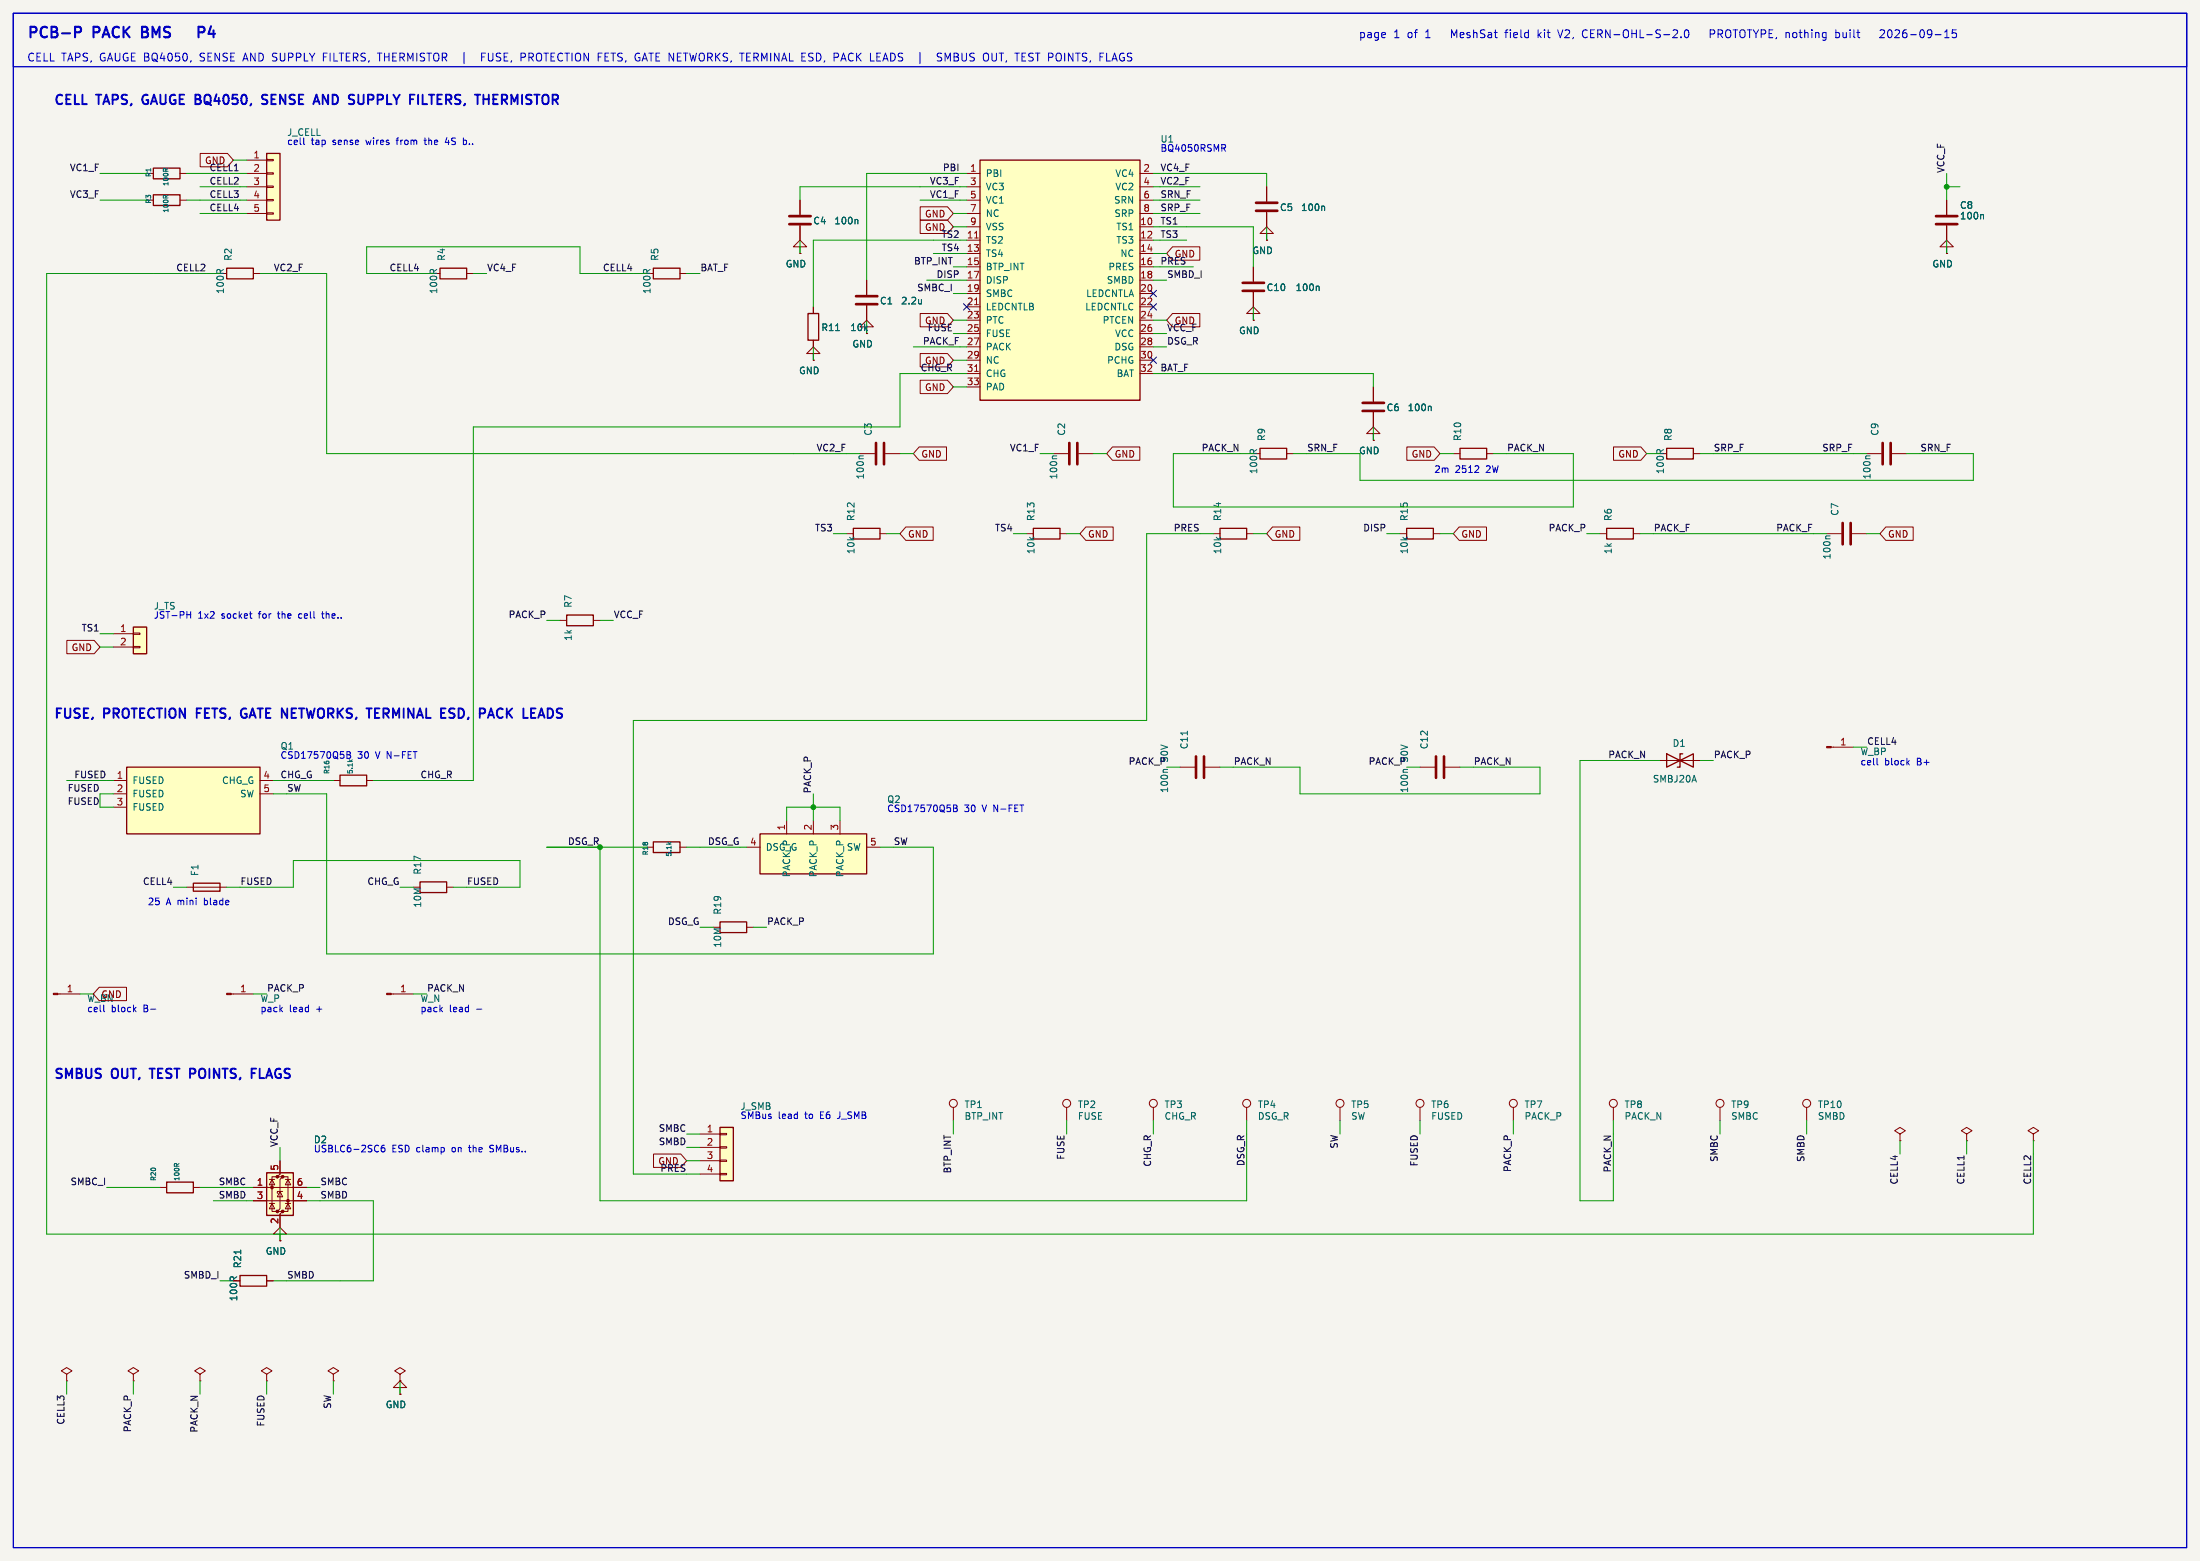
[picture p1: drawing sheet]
<svg xmlns="http://www.w3.org/2000/svg" width="419mm" height="297mm" viewBox="0 0 419 297" stroke-linecap="round" stroke-linejoin="round" font-family="sans-serif">
<path d="M0 0h419.1v297.2h-419.1z" fill="#f5f4ef" stroke="#f5f4ef" stroke-width=".19"/>
<path d="M24.1 146.1h25.4v12.7h-25.4z" fill="#ffffc2"/>
<path d="M268 100.6h5v2h-5zM24.1 146.1h25.4v12.7h-25.4zM64.8 147.6h5v2h-5zM317.5 143.5v2.6l5.1-2.6v2.6zM320.5 143.5h-.5v2.6h-.5" fill="none" stroke="#840000" stroke-width=".25"/>
<g fill="none" stroke="#840000" stroke-width=".19">
<path d="M261.6 73.7v2.8M261.6 78.5v2.8M200.7 86.4h2.8M205.5 86.4h2.8M266.7 101.6h1.3M273 101.6h1.3M348 101.6h2.8M352.8 101.6h2.8M21.6 148.6h2.5M21.6 151.1h2.5M21.6 153.7h2.5M49.5 148.6h2.6"/>
<path d="M49.5 151.1h2.6M63.5 148.6h1.3M69.8 148.6h1.3M316.2 144.8h7.6M348.8 142.2h4.3M327.7 210.8v2.6"/>
<circle cx="327.7" cy="210.1" r=".76"/>
</g>
<path d="M259.6 76.7h4.1M259.6 78.2h4.1M203.7 84.3v4.1M205.2 84.3v4.1M351 99.6v4M352.6 99.6v4" fill="none" stroke="#840000" stroke-width=".51"/>
<path d="M272.5 77.3l.1 .2v.7M201.3 86.8h-.7l-.1 .2M348.6 102h-.6l-.2 .2M66.5 144.6l.4 .4M67.1 144.6l-.3 .3" fill="none" stroke="#006464" stroke-width=".19"/>
<path d="M348 142.1h.8v.3h-.8z" fill="#840000" stroke="#840000" stroke-width=".19"/>
<path d="M25.4 119.4h2.5v5.1h-2.5z" fill="#ffffc2"/>
<path d="M25.4 119.4h2.5v5.1h-2.5zM107.9 117.1h5.1v2h-5.1zM306.1 100.6h5v2h-5z" fill="none" stroke="#840000" stroke-width=".25"/>
<g fill="none" stroke="#840000" stroke-width=".19">
<path d="M241.3 35.6v2.8M241.3 40.4v2.8M106.7 118.1h1.2M113 118.1h1.3M304.8 101.6h1.3M311.1 101.6h1.3M21.6 120.7h3.8M21.6 123.2h3.8M25.4 120.5h1.3v.3h-1.3zM25.4 123.1h1.3v.2h-1.3zM203.2 210.8v2.6M219.7 210.8v2.6"/>
<path d="M374.6 215.9l1.1-.6-1.1-.7-1 .7 1 .6v1.3M374.6 217.2h.1M63.5 261.6l1-.6-1-.6-1 .6 1 .6v1.3M63.5 262.9h.1M76.2 261.6l1-.6-1-.6-1 .6 1 .6v1.3M76.2 262.9h.1M76.2 264.2h1.3l-1.3-1.3-1.3 1.3h1.3v1.2M76.2 265.4h.1"/>
<circle cx="203.2" cy="210.1" r=".76"/>
<circle cx="219.7" cy="210.1" r=".76"/>
</g>
<path d="M239.3 38.6h4M239.3 40.1h4" fill="none" stroke="#840000" stroke-width=".51"/>
<path d="M252.2 39.2l.1 .2v.7" fill="none" stroke="#006464" stroke-width=".19"/>
<path d="M137.2 214.6h2.5v10.2h-2.5z" fill="#ffffc2"/>
<path d="M240 85.3h5.1v2.1h-5.1zM278.1 85.3h5.1v2.1h-5.1zM317.5 85.3h5.1v2.1h-5.1zM124.5 160.3h5v2h-5zM137.2 175.5h5v2h-5zM137.2 214.6h2.5v10.2h-2.5z" fill="none" stroke="#840000" stroke-width=".25"/>
<g fill="none" stroke="#840000" stroke-width=".19">
<path d="M238.8 59.7h1.2l-1.2-1.3-1.3 1.3h1.3v1.3M370.8 47h1.3l-1.3-1.3-1.2 1.3h1.2v1.3M370.8 48.3h.1M165.1 62.2h1.3l-1.3-1.2-1.3 1.2h1.3v1.3M238.8 61h.1M245.1 86.4h1.3M276.9 86.4h1.2M283.2 86.4h1.3M322.6 86.4h1.2M355.6 86.4h2.8M360.4 86.4h2.8M270.5 146.1h2.8"/>
<path d="M275.3 146.1h2.8M123.2 161.3h1.3M129.5 161.3h1.3M135.9 176.5h1.3M142.2 176.5h1.3M133.3 215.9h3.9M133.3 218.4h3.9M137.2 215.8h1.2v.2h-1.2zM137.2 218.3h1.2v.3h-1.2zM181.6 210.8v2.6M237.5 210.8v2.6M255.3 210.8v2.6"/>
<path d="M270.5 210.8v2.6M288.3 210.8v2.6M307.3 210.8v2.6M361.9 215.9l1.1-.6-1.1-.7-1 .7 1 .6v1.3M361.9 217.2h.1M133.3 221h3.9M133.3 223.5h3.9M137.2 220.9h1.2v.2h-1.2zM137.2 223.4h1.2v.2h-1.2z"/>
<circle cx="181.6" cy="210.1" r=".76"/>
<circle cx="237.5" cy="210.1" r=".76"/>
<circle cx="255.3" cy="210.1" r=".76"/>
<circle cx="270.5" cy="210.1" r=".76"/>
<circle cx="288.3" cy="210.1" r=".76"/>
<circle cx="307.3" cy="210.1" r=".76"/>
</g>
<path d="M358.6 84.3v4.1M360.2 84.3v4.1M273.6 144v4.1M275.1 144v4.1" fill="none" stroke="#840000" stroke-width=".51"/>
<path d="M356.3 86.8h-.7l-.2 .2M267.5 146.5l-.2 .2M127.2 160.4l.4 .3M127.8 160.4l-.3 .2" fill="none" stroke="#006464" stroke-width=".19"/>
<path d="M144.8 158.8h20.3v7.6h-20.3z" fill="#ffffc2"/>
<path d="M29.2 37.1h5.1v2h-5.1zM144.8 158.8h20.3v7.6h-20.3z" fill="none" stroke="#840000" stroke-width=".25"/>
<g fill="none" stroke="#840000" stroke-width=".19">
<path d="M34.3 38.1h1.3M163.8 86.4h2.8M168.7 86.4h2.7M149.9 156.2v2.6M154.9 156.2v2.6M160 156.2v2.6M142.2 161.3h2.6M165.1 161.3h2.5M344.2 210.8v2.6"/>
<circle cx="344.2" cy="210.1" r=".76"/>
</g>
<path d="M166.9 84.3v4.1M168.4 84.3v4.1" fill="none" stroke="#840000" stroke-width=".51"/>
<path d="M31.2 37.3h.3M32 37.2l-.4 .3M164.5 86.8h-.7l-.2 .2" fill="none" stroke="#006464" stroke-width=".19"/>
<path d="M50.8 29.2h2.5v12.7h-2.5z" fill="#ffffc2"/>
<path d="M29.2 32h5.1v2h-5.1zM50.8 29.2h2.5v12.7h-2.5zM153.9 59.7h2.1v5.1h-2.1zM36.8 168.1h5.1v1.6h-5.1z" fill="none" stroke="#840000" stroke-width=".25"/>
<g fill="none" stroke="#840000" stroke-width=".19">
<path d="M34.3 33h1.3M47 30.5h3.8M47 33h3.8M47 35.6h3.8M47 38.1h3.8M50.8 30.4h1.3v.2h-1.3zM50.8 32.9h1.3v.2h-1.3zM50.8 35.4h1.3v.3h-1.3zM50.8 38h1.3v.2h-1.3zM47 40.6h3.8M50.8 40.5h1.3v.3h-1.3zM154.9 58.4v1.3"/>
<path d="M165.1 53.3v2.8M165.1 58.2v2.8M154.9 64.8v1.2M261.6 82.6h1.3l-1.3-1.3-1.3 1.3h1.3v1.2M261.6 83.8h.1M35.6 168.9h7.6M12.7 261.6l1-.6-1-.6-1 .6 1 .6v1.3M12.7 262.9h.1"/>
</g>
<path d="M31.2 32.2h.3M32 32.1l-.4 .3M175.5 57v.9M175.5 57.7v.1M159.2 62.9h.7" fill="none" stroke="#006464" stroke-width=".19"/>
<path d="M163.1 56.4h4M163.1 57.9h4" fill="none" stroke="#840000" stroke-width=".51"/>
<path d="M186.7 30.5h30.5v45.7h-30.5z" fill="#ffffc2"/>
<path d="M186.7 30.5h30.5v45.7h-30.5zM43.2 51.1h5.1v2h-5.1zM83.8 51.1h5.1v2h-5.1zM162.6 100.6h5v2h-5zM80 167.9h5.1v2h-5.1zM45.7 242.8h5.1v2.1h-5.1z" fill="none" stroke="#840000" stroke-width=".25"/>
<g fill="none" stroke="#840000" stroke-width=".19">
<path d="M184.1 33h2.6M184.1 35.6h2.6M184.1 38.1h2.6M217.2 33h2.5M217.2 35.6h2.5M217.2 38.1h2.5M370.8 38.1v2.8M48.3 52.1h1.2M88.9 52.1h1.3M184.1 40.6h2.6M184.1 43.2h2.6M184.1 45.7h2.6"/>
<path d="M184.1 48.3h2.6M184.1 50.8h2.6M184.1 53.3h2.6M184.1 55.9h2.6M184.1 58.4h2.6M217.2 40.6h2.5M217.2 43.2h2.5M217.2 45.7h2.5M217.2 48.3h2.5M217.2 50.8h2.5M217.2 53.3h2.5M217.2 55.9h2.5"/>
<path d="M217.2 58.4h2.5M238.8 50.8v2.8M238.8 55.6v2.8M370.8 42.9v2.8M184.1 61h2.6M184.1 63.5h2.6M184.1 66h2.6M184.1 68.6h2.6M184.1 71.1h2.6M184.1 73.7h2.6M217.2 61h2.5M217.2 63.5h2.5"/>
<path d="M217.2 66h2.5M217.2 68.6h2.5M217.2 71.1h2.5M161.3 101.6h1.3M167.6 101.6h1.3M224.8 146.1h2.8M229.6 146.1h2.8M78.7 168.9h1.3M85.1 168.9h1.3M11 189.2h4.2M44 189.2h4.3M74.5 189.2h4.2"/>
<path d="M387.3 215.9l1.1-.6-1.1-.7-1 .7 1 .6v1.3M387.3 217.2h.1M50.8 243.8h1.3M25.4 261.6l1-.6-1-.6-1 .6 1 .6v1.3M25.4 262.9h.1"/>
</g>
<path d="M185.7 45.3h.7M185.7 58h.7M185.7 70.7h.7" fill="none" stroke="#a90000" stroke-width=".19"/>
<g fill="#840000" stroke="#840000" stroke-width=".19">
<path d="M73.7 189.1h.8v.3h-.8z"/>
<path d="M10.2 189.1h.8v.3h-.8z"/>
<path d="M43.2 189.1h.8v.3h-.8z"/>
</g>
<path d="M236.7 53.8h4.1M236.7 55.4h4.1M368.8 41.1h4.1M368.8 42.7h4.1M227.8 144v4.1M229.4 144v4.1" fill="none" stroke="#840000" stroke-width=".51"/>
<path d="M251.1 54.5l.2 .2v.6M377.7 40.8l.2 .2v.7M226.2 139.2v.7M221.8 146.5l-.2 .2M45.9 238v.7" fill="none" stroke="#006464" stroke-width=".19"/>
<path d="M50.8 223.3h5.1v8.1h-5.1z" fill="#ffffc2"/>
<g fill="#840000" stroke="#840000" stroke-width=".19">
<circle cx="51.8" cy="226.1" r=".25"/>
<circle cx="52.8" cy="224" r=".25"/>
<circle cx="52.8" cy="230.6" r=".25"/>
<circle cx="53.8" cy="224" r=".25"/>
<circle cx="53.8" cy="230.6" r=".25"/>
<circle cx="54.9" cy="228.6" r=".25"/>
</g>
<g fill="none" stroke="#840000" stroke-width=".19">
<path d="M38.1 29.2h5.2l1.1 1.3-1.1 1.3h-5.2zM152.4 38.1v2.8M175.3 39.4h5.2l1.1 1.2-1.1 1.3h-5.2zM241.3 35.6v2.8M370.8 38.1v2.8M129.5 52.1h1.3M152.4 47h1.3l-1.3-1.3-1.3 1.3h1.3v1.3M152.4 48.3h.1M152.4 42.9v2.8M154.9 58.4v1.3M165.1 53.3v2.8M165.1 58.2v2.8"/>
<path d="M175.3 59.7h5.2l1.1 1.3-1.1 1.2h-5.2zM175.3 41.9h5.2l1.1 1.3-1.1 1.3h-5.2zM223.4 47h5.2v2.5h-5.2l-1.2-1.2zM223.4 59.7h5.2v2.5h-5.2l-1.2-1.2zM238.8 50.8v2.8M238.8 55.6v2.8M241.3 44.5h1.3l-1.3-1.3-1.3 1.3h1.3v1.2M241.3 45.7h.1M241.3 40.4v2.8M370.8 48.3h.1M370.8 42.9v2.8M154.9 67.3h1.3l-1.3-1.3-1.2 1.3h1.2v1.3"/>
<path d="M154.9 68.6h.1M154.9 64.8v1.2M175.3 67.3h5.2l1.1 1.3-1.1 1.3h-5.2zM175.3 72.4h5.2l1.1 1.3-1.1 1.2h-5.2zM238.8 61h.1M261.6 73.7v2.8M261.6 78.5v2.8M175.1 85.1h5.2v2.5h-5.2l-1.1-1.2zM211.9 85.1h5.2v2.5h-5.2l-1.1-1.2zM261.6 83.8h.1M268 85.1h5.2l1.1 1.3-1.1 1.2h-5.2zM307.4 85.1h5.2l1.1 1.3-1.1 1.2h-5.2z"/>
<path d="M172.6 100.3h5.2v2.6h-5.2l-1.2-1.3zM195.6 101.6h1.2M201.9 101.6h1.3M206.9 100.3h5.2v2.6h-5.2l-1.2-1.3zM231.1 101.6h1.3M237.5 101.6h1.3M242.4 100.3h5.2v2.6h-5.2l-1.1-1.3zM278 100.3h5.2v2.6h-5.2l-1.1-1.3zM359.3 100.3h5.2v2.6h-5.2l-1.2-1.3zM12.7 121.9h5.2l1.1 1.3-1.1 1.3h-5.2zM18.9 188h5.2v2.5h-5.2l-1.1-1.3zM124.5 219.7h5.2l1.1 1.3-1.1 1.3h-5.2z"/>
<path d="M30.5 226.1h1.2M36.8 226.1h1.3M48.3 226.1h10.1M48.3 228.6h10.1M51.3 229.1h1M51.3 224.5h1M51.8 224.5l.5 1.1h-1zM51.8 229.1l.5 1h-1zM52.8 224h-1v6.6h1M53.3 221v2.5l-.5 .5h1l-.5 .5v5.6l-.5 .5h1l-.5 .5v2.6M53.3 226.8l.5 1h-1zM53.3 235h1.3l-1.3-1.3-1.2 1.3h1.2v1.2"/>
<path d="M53.3 236.2h.1M53.8 226.8h-1v.4M53.8 224h1.1v6.6h-1.1M54.4 229.1h1M54.4 224.5h1M54.9 224.5l.5 1.1h-1zM54.9 229.1l.5 1h-1zM50.8 243.8h1.3M38.1 261.6l1-.6-1-.6-1 .6 1 .6v1.3M38.1 262.9h.1M50.8 261.6l1-.6-1-.6-1 .6 1 .6v1.3M50.8 262.9h.1"/>
<path d="M76.2 262.9h.1M76.2 265.4h.1"/>
</g>
<path d="M124.5 51.1h5v2h-5zM196.8 100.6h5.1v2h-5.1zM232.4 100.6h5.1v2h-5.1zM31.7 225h5.1v2.1h-5.1zM50.8 223.3h5.1v8.1h-5.1z" fill="none" stroke="#840000" stroke-width=".25"/>
<path d="M252.2 39.2l.1 .2v.7M163.2 41.8l.2 .2v.6M175.5 57v.9M175.5 57.7v.1M251.1 54.5l.2 .2v.6M377.7 40.8l.2 .2v.7M159.2 62.9h.7M272.5 77.3l.1 .2v.7M33.2 221.6h.4M34.1 221.5l-.4 .3M45.9 238v.7" fill="none" stroke="#006464" stroke-width=".19"/>
<path d="M150.4 41.1h4M150.4 42.7h4" fill="none" stroke="#840000" stroke-width=".51"/>
<g fill="none" stroke="#009600" stroke-width=".19">
<path d="M19 33h8.9M19 38.1h8.9M35.6 33h11.4M35.6 38.1h11.4M38.1 35.6h8.9M44.4 30.5h2.6M175.3 38.1h8.8M184.1 33h-19v20.3M184.1 35.6h-31.7v2.5M219.7 33h21.6v2.6M219.7 38.1h8.9M219.7 35.6h8.9"/>
<path d="M370.8 35.6h2.6M370.8 33v5.1M38.1 40.6h8.9M41.9 52.1h-33v182.9h378.4v-17.8M49.5 52.1h12.7v34.3h101.6M82.5 52.1h-12.7v-5.1h40.7v5.1h12.7M90.2 52.1h2.5M130.8 52.1h2.5M152.4 45.7v2.6M176.5 53.3h7.6M177.8 48.3h6.3M181.6 50.8h2.5"/>
<path d="M181.6 43.2h2.5M181.6 40.6h2.5M181.6 55.9h2.5M184.1 45.7h-29.2v12.7M219.7 45.7h6.4M219.7 53.3h2.5M219.7 50.8h7.6M219.7 48.3h2.5M219.7 43.2h19.1v7.6M219.7 40.6h8.9M238.8 58.4v2.6M241.3 43.2v2.5"/>
<path d="M370.8 45.7v2.6M154.9 66v2.6M165.1 61v2.5M174 66h10.1M181.6 73.7h2.5M181.6 68.6h2.5M181.6 63.5h2.5M181.6 61h2.5M184.1 71.1h-12.7v10.2h-81.2v67.3h-19.1M219.7 71.1h41.9v2.6M219.7 66h2.5M219.7 63.5h2.5"/>
<path d="M219.7 61h2.5M171.4 86.4h2.6M198.1 86.4h2.6M208.3 86.4h2.5M238.8 86.4h-15.3v10.1h76.2v-10.1h-15.2M246.4 86.4h12.7v5h116.8v-5h-12.7M261.6 81.3v2.5M274.3 86.4h2.6M313.7 86.4h2.5M323.8 86.4h31.8M104.1 118.1h2.6M114.3 118.1h2.5"/>
<path d="M158.7 101.6h2.6M168.9 101.6h2.5M193 101.6h2.6M203.2 101.6h2.5M231.1 101.6h-12.7v35.6h-97.8v86.3h12.7M238.8 101.6h2.5M264.2 101.6h2.5M274.3 101.6h2.6M302.3 101.6h2.5M312.4 101.6h35.6M355.6 101.6h2.5M19 123.2h2.6"/>
<path d="M19 120.7h2.6M12.7 148.6h8.9M21.6 151.1h-2.6v2.6h2.6M52.1 151.1h10.1v30.5h115.6v-20.3h-10.2M52.1 148.6h11.4M149.9 156.2v-2.5h10.1v2.5M154.9 151.1v5.1M222.2 146.1h2.6M232.4 146.1h15.2v5h45.8v-5h-15.3M268 146.1h2.5M316.2 144.8h-15.2v83.8h6.3v-15.2M323.8 144.8h2.6"/>
<path d="M353.1 142.2h2.5M33 168.9h2.6M43.2 168.9h12.7v-5.1h43.2v5.1h-12.7M76.2 168.9h2.5M104.1 161.3h19.1M114.3 161.3v67.3h123.2v-15.2M130.8 161.3h11.4M133.3 176.5h2.6M143.5 176.5h2.5M15.2 189.2h2.6M48.3 189.2h2.5M78.7 189.2h2.6"/>
<path d="M53.3 218.4v2.6M130.8 218.4h2.5M130.8 215.9h2.5M181.6 213.4v2.5M203.2 213.4v2.5M219.7 213.4v2.5M255.3 213.4v2.5M270.5 213.4v2.5M288.3 213.4v2.5M327.7 213.4v2.5M344.2 213.4v2.5M361.9 217.2v2.5"/>
<path d="M374.6 217.2v2.5M20.3 226.1h10.2M38.1 226.1h10.2M40.6 228.6h7.7M53.3 233.7v2.5M58.4 228.6h12.7v15.2h-19M58.4 226.1h2.6M130.8 221h2.5M41.9 243.8h2.5M12.7 262.9v2.5M25.4 262.9v2.5M38.1 262.9v2.5"/>
<path d="M50.8 262.9v2.5M63.5 262.9v2.5M76.2 262.9v2.5"/>
</g>
<path d="M183.5 57.8l1.3 1.2M184.8 57.8l-1.3 1.2M219.1 57.8l1.2 1.2M219.1 55.3l1.2 1.2M220.3 57.8l-1.2 1.2M220.3 55.3l-1.2 1.2M219.1 68l1.2 1.2M220.3 68l-1.2 1.2" fill="none" stroke="#000084" stroke-width=".19"/>
<g fill="none" stroke="#0000c2" stroke-width=".19">
<path d="M36.4 11.5l-.1 .3M61.6 10.8h.5M62.3 10.1h-.7v1.5M71.9 10.1h.9M88.4 10v2.1M91.8 10.8h.5M92.5 10.1h-.7v1.5M99.8 10.1l.3 .3-.1 .4-.2 .1M178.8 10.1l.6 .1M178.8 10.8l.5 .2 .1 .3-.3 .3h-.3M180 11.6v-1.5l.5 1.1 .5-1.1v1.5M212 11.2h.7"/>
<path d="M212.3 10.1l.5 1.5M286.7 6.2h.5M293 5.7v1.5M293.2 6.6l.4 .6M293.6 6.2l-.6 .5M296.7 5.7l.5 1.5M301.5 6.8l.2 .3 .4 .1M302.1 5.7h-.4l-.2 .3M320.2 7v.2M321 5.8l.2-.1a.8 .8 0 0 1 .5 .7 .8 .8 0 0 1-.5 .8l-.2-.2-.1-.4zM325.8 6.5l.7-.1 .2-.2-.1-.4-.2-.1h-.6v1.5M349.7 6.2h.5l.2 .3-.1 .6h-.6"/>
<path d="M349.7 5.7v1.5M358.2 5.8l.5-.1 .2 .1 .1 .3-.9 1.1h.9M359.9 5.7a.94 .94 0 0 0 0 1.5M372.7 5.7h-.8v.7l.2-.2 .5 .1 .1 .2v.5l-.3 .2-.5-.2M57.9 26.3v1l.1 .2M80.8 26.7h.5M81 26.3v1.2M85.1 26.2l-.3 .9h.8M88.4 26.7l.4 .1M88.8 27.4l-.4 .1M232.8 27.5h.4l.3 .3-.1 .3-.6 .1M233.1 28.2l.4 .6"/>
<path d="M280.9 89.9h.8M281.6 88.8v.4M35.6 117h.7M36.3 116.4v1.3M57.1 116.8l-.2 .3v.4l.2 .2M61.2 116.8h.5M61.4 116.4v1.1l.3 .2M66.1 143.1h.4l.2 .2-.2 .4 .2 .1 .1 .3-.2 .3h-.5zM66.1 143.7h.4M181.6 153.3h.5l.2 .2-.2 .4 .2 .1 .1 .3-.3 .2h-.5zM181.6 153.9h.5M357.6 144.4v1l.2 .2"/>
<path d="M19.8 191.3v1.1l.1 .2M73.2 218l-.3 .1a.86 .86 0 0 0 0 1.2l.4-.1v-.4l-.2-.3-.4 .1-.1 .2M93.3 219.2l.2 .1M93.5 218l-.2 .3 .2 .3"/>
</g>
<g fill="none" stroke="#0000c2" stroke-width=".36">
<path d="M27.3 18.3l-.2 .5 .2 .8M50.9 18.1l-.6-.1-.3 .2v.5l.8 .4 .1 .4-.3 .3-.7-.1M61.5 19.8v-1.8l1 1.8M69.3 18v1.5l-.4 .3M80.5 19.8h.9M81.7 18h1M94 19.8h.8M94 18h.8M94 18.9h.6M37.5 135.7h.6M38.3 134.9h-.8v1.8M46.1 136.4a.65 .65 0 0 0 .8 .2"/>
<path d="M46.7 135.9h.3M46.7 134.9l-.5 .1-.1 .1M71.4 135.7h.6M71.4 134.9h.9M71.4 136.7h.9M95.3 134.9a.97 .97 0 0 0-.7 .9 .97 .97 0 0 0 .7 .9M28.5 203.5h1M36.2 203.5h.9M37.1 204.3l-.9 .1M47.9 203.5h.9M47.9 204.3h.6"/>
</g>
<path d="M14.3 5.1h.8a.54 .54 0 0 1 .4 .5 .54 .54 0 0 1-.4 .6h-.8M27.1 6.1h.6M27.7 5.1h-.6v2h.7M37.8 6.2h.8a.54 .54 0 0 0 .4-.6 .54 .54 0 0 0-.4-.5h-.8v2M40.2 5l-.5 1.4h1.3M40.7 5.8v1.3" fill="none" stroke="#0000c2" stroke-width=".4"/>
<path d="M2.5 2.5h414.1v10.2h-414.1zM2.5 2.5h414.1v292.1h-414.1z" fill="none" stroke="#0000c2" stroke-width=".25"/>
<g fill="#009600" stroke="#009600" stroke-width=".19">
<circle cx="114.3" cy="161.3" r=".46"/>
<circle cx="370.8" cy="35.6" r=".46"/>
<circle cx="154.9" cy="153.7" r=".46"/>
</g>
<g font-size="2.8" fill="#0000c2">
<text x="5.1" y="7.4">PCB-P</text>
<text x="17.9" y="7.4">PACK</text>
<text x="27.9" y="7.4">BMS</text>
</g>
<g font-size="2.5" fill="#0000c2">
<text x="10.2" y="20.1">CELL</text>
<text x="18.6" y="20.1">TAPS,</text>
<text x="28" y="20.1">GAUGE BQ4050,</text>
<text x="52.2" y="20.1">SENSE</text>
<text x="62.9" y="20.1">AND</text>
<text x="70.2" y="20.1">SUPPLY</text>
<text x="82.5" y="20.1">FILTERS,</text>
<text x="95.8" y="20.1">THERMISTOR</text>
<text x="10.2" y="136.9">FUSE,</text>
<text x="19.9" y="136.9">PROTECTION</text>
<text x="38.3" y="136.9">FETS,</text>
<text x="47.5" y="136.9">GATE NETWORKS,</text>
<text x="73" y="136.9">TERMINAL ESD,</text>
<text x="95.8" y="136.9">PACK</text>
<text x="104.8" y="136.9">LEADS</text>
<text x="10.2" y="205.5">SMBUS</text>
<text x="21.4" y="205.5">OUT,</text>
<text x="29.5" y="205.5">TEST</text>
<text x="37.7" y="205.5">POINTS,</text>
<text x="50.2" y="205.5">FLAGS</text>
</g>
<g font-size="2.1" fill="#0000c2">
<text x="5.1" y="11.8">CELL TAPS, GAUGE BQ4050,</text>
<text x="38.4" y="11.8">SENSE AND SUPPLY</text>
<text x="62.3" y="11.8">FILTERS,</text>
<text x="72.9" y="11.8">THERMISTOR</text>
<text x="93.2" y="11.8">FUSE,</text>
<text x="100.8" y="11.8">PROTECTION FETS, GATE NETWORKS, TERMINAL ESD, PACK LEADS</text>
<text x="177.9" y="11.8">|</text>
<text x="181.9" y="11.8">SMBUS</text>
<text x="190.9" y="11.8">OUT, TEST POINTS,</text>
<text x="213.5" y="11.8">FLAGS</text>
<text x="258.8" y="7.4">page</text>
<text x="265.4" y="7.4">1</text>
<text x="268.2" y="7.4">of</text>
<text x="271.7" y="7.4">1</text>
<text x="277" y="7.4">MeshSat</text>
<text x="287.5" y="7.4">field</text>
<text x="293.8" y="7.4">kit</text>
<text x="297.9" y="7.4">V2,</text>
<text x="302.6" y="7.4">CERN-OHL-S-2.0</text>
<text x="327.4" y="7.4">PROTOTYPE, nothing</text>
<text x="351.6" y="7.4">built</text>
<text x="360.6" y="7.4">2026-09-15</text>
</g>
<g font-size="1.8" fill="#0000c2">
<text x="54.6" y="27.7">cell</text>
<text x="59.3" y="27.7">tap</text>
<text x="63.5" y="27.7">sense</text>
<text x="70" y="27.7">wires</text>
<text x="76" y="27.7">from</text>
<text x="81.6" y="27.7">the</text>
<text x="85.7" y="27.7">4S</text>
<text x="89.3" y="27.7">b..</text>
<text x="221" y="29">BQ4050RSMR</text>
<text x="221" y="27.3">U1</text>
<text x="273.1" y="90.1">2m</text>
<text x="277.2" y="90.1">2512</text>
<text x="283.2" y="90.1">2W</text>
<text x="29.2" y="117.9">JST-PH</text>
<text x="29.2" y="116.2">J_TS</text>
<text x="37.7" y="117.9">1x2</text>
<text x="42.3" y="117.9">socket</text>
<text x="49.6" y="117.9">for</text>
<text x="53.4" y="117.9">the</text>
<text x="57.6" y="117.9">cell</text>
<text x="62.2" y="117.9">the..</text>
<text x="53.3" y="142.9">Q1</text>
<text x="53.3" y="144.5">CSD17570Q5B</text>
<text x="68.1" y="144.5">30</text>
<text x="71.7" y="144.5">V N-FET</text>
<text x="354.3" y="145.8">cell</text>
<text x="359" y="145.8">block</text>
<text x="365.3" y="145.8">B+</text>
<text x="168.9" y="154.7">CSD17570Q5B</text>
<text x="168.9" y="153.1">Q2</text>
<text x="183.7" y="154.7">30</text>
<text x="187.3" y="154.7">V N-FET</text>
<text x="28.1" y="172.4">25</text>
<text x="31.7" y="172.4">A mini</text>
<text x="39.1" y="172.4">blade</text>
<text x="49.5" y="191">W_P</text>
<text x="80" y="191">W_N</text>
<text x="16.5" y="192.8">cell</text>
<text x="21.2" y="192.8">block</text>
<text x="27.4" y="192.8">B-</text>
<text x="49.5" y="192.8">pack</text>
<text x="55.1" y="192.8">lead</text>
<text x="60.3" y="192.8">+</text>
<text x="80" y="192.8">pack</text>
<text x="85.6" y="192.8">lead</text>
<text x="90.8" y="192.8">-</text>
<text x="141" y="213.1">SMBus</text>
<text x="148.2" y="213.1">lead</text>
<text x="153.5" y="213.1">to</text>
<text x="156.5" y="213.1">E6</text>
<text x="160" y="213.1">J_SMB</text>
<text x="59.7" y="219.5">USBLC6-2SC6</text>
<text x="74.6" y="219.5">ESD clamp</text>
<text x="86.4" y="219.5">on</text>
<text x="89.8" y="219.5">the</text>
<text x="94" y="219.5">SMBus..</text>
</g>
<g font-size="1.8" fill="#006464">
<text x="54.6" y="26.1">J_CELL</text>
<text x="187.7" y="33.9">PBI</text>
<text x="212.4" y="33.9">VC4</text>
<text x="187.7" y="36.4">VC3</text>
<text x="187.7" y="39">VC1</text>
<text x="187.7" y="41.5">NC</text>
<text x="212.1" y="39">SRN</text>
<text x="212.2" y="41.5">SRP</text>
<text x="212.4" y="36.4">VC2</text>
<text x="243.7" y="40.4">C5</text>
<text x="247.8" y="40.4">100n</text>
<text x="373.3" y="39.9">C8</text>
<text x="373.3" y="42">100n</text>
<text x="154.8" y="42.9">C4</text>
<text x="158.8" y="42.9">100n</text>
<text x="187.7" y="44">VSS</text>
<text x="187.7" y="46.6">TS2</text>
<text x="212.6" y="44">TS1</text>
<text x="212.6" y="46.6">TS3</text>
<text x="44.3" y="49.8" transform="rotate(-90 44.3 49.8)">R2</text>
<text x="85" y="49.8" transform="rotate(-90 85 49.8)">R4</text>
<text x="125.6" y="49.8" transform="rotate(-90 125.6 49.8)">R5</text>
<text x="149.6" y="51.1">GND</text>
<text x="187.7" y="49.1">TS4</text>
<text x="187.7" y="51.7">BTP_INT</text>
<text x="211.1" y="51.7">PRES</text>
<text x="213.4" y="49.1">NC</text>
<text x="238.5" y="48.6">GND</text>
<text x="368" y="51.1">GND</text>
<text x="42.8" y="56.1" transform="rotate(-90 42.8 56.1)">100R</text>
<text x="83.5" y="56.1" transform="rotate(-90 83.5 56.1)">100R</text>
<text x="124.1" y="56.1" transform="rotate(-90 124.1 56.1)">100R</text>
<text x="167.5" y="58.1">C1</text>
<text x="171.6" y="58.1">2.2u</text>
<text x="187.7" y="54.2">DISP</text>
<text x="187.7" y="56.7">SMBC</text>
<text x="187.7" y="59.3">LEDCNTLB</text>
<text x="206.6" y="59.3">LEDCNTLC</text>
<text x="206.8" y="56.7">LEDCNTLA</text>
<text x="210.7" y="54.2">SMBD</text>
<text x="241.2" y="55.6">C10</text>
<text x="246.7" y="55.6">100n</text>
<text x="156.4" y="63.2">R11</text>
<text x="187.7" y="61.8">PTC</text>
<text x="187.7" y="64.4">FUSE</text>
<text x="210" y="61.8">PTCEN</text>
<text x="212.3" y="64.4">VCC</text>
<text x="235.9" y="63.8">GND</text>
<text x="152.1" y="71.4">GND</text>
<text x="162.3" y="66.4">GND</text>
<text x="187.7" y="66.9">PACK</text>
<text x="187.7" y="69.4">NC</text>
<text x="187.7" y="72">CHG</text>
<text x="210.8" y="69.4">PCHG</text>
<text x="212.2" y="66.9">DSG</text>
<text x="212.6" y="72">BAT</text>
<text x="187.7" y="74.5">PAD</text>
<text x="166.3" y="83.1" transform="rotate(-90 166.3 83.1)">C3</text>
<text x="203.1" y="83.1" transform="rotate(-90 203.1 83.1)">C2</text>
<text x="264.1" y="78.5">C6</text>
<text x="268.1" y="78.5">100n</text>
<text x="358" y="83.1" transform="rotate(-90 358 83.1)">C9</text>
<text x="241.2" y="84.1" transform="rotate(-90 241.2 84.1)">R9</text>
<text x="258.8" y="86.7">GND</text>
<text x="278.5" y="84.1" transform="rotate(-90 278.5 84.1)">R10</text>
<text x="318.7" y="84.1" transform="rotate(-90 318.7 84.1)">R8</text>
<text x="164.8" y="91.4" transform="rotate(-90 164.8 91.4)">100n</text>
<text x="201.6" y="91.4" transform="rotate(-90 201.6 91.4)">100n</text>
<text x="239.7" y="90.4" transform="rotate(-90 239.7 90.4)">100R</text>
<text x="317.2" y="90.4" transform="rotate(-90 317.2 90.4)">100R</text>
<text x="356.5" y="91.4" transform="rotate(-90 356.5 91.4)">100n</text>
<text x="163" y="99.3" transform="rotate(-90 163 99.3)">R12</text>
<text x="197.3" y="99.3" transform="rotate(-90 197.3 99.3)">R13</text>
<text x="232.8" y="99.3" transform="rotate(-90 232.8 99.3)">R14</text>
<text x="268.4" y="99.3" transform="rotate(-90 268.4 99.3)">R15</text>
<text x="307.2" y="99.3" transform="rotate(-90 307.2 99.3)">R6</text>
<text x="350.4" y="98.3" transform="rotate(-90 350.4 98.3)">C7</text>
<text x="163" y="105.6" transform="rotate(-90 163 105.6)">10k</text>
<text x="197.3" y="105.6" transform="rotate(-90 197.3 105.6)">10k</text>
<text x="232.8" y="105.6" transform="rotate(-90 232.8 105.6)">10k</text>
<text x="268.4" y="105.6" transform="rotate(-90 268.4 105.6)">10k</text>
<text x="307.2" y="105.6" transform="rotate(-90 307.2 105.6)">1k</text>
<text x="348.9" y="106.6" transform="rotate(-90 348.9 106.6)">100n</text>
<text x="109.1" y="115.8" transform="rotate(-90 109.1 115.8)">R7</text>
<text x="109.1" y="122.1" transform="rotate(-90 109.1 122.1)">1k</text>
<text x="226.5" y="142.7" transform="rotate(-90 226.5 142.7)">C11</text>
<text x="272.2" y="142.7" transform="rotate(-90 272.2 142.7)">C12</text>
<text x="318.5" y="142.4">D1</text>
<text x="354.3" y="144">W_BP</text>
<text x="25.1" y="149.5">FUSED</text>
<text x="42.2" y="149.5">CHG_G</text>
<text x="314.8" y="149.2">SMBJ20A</text>
<text x="25.1" y="152">FUSED</text>
<text x="25.1" y="154.5">FUSED</text>
<text x="45.6" y="152">SW</text>
<text x="222.7" y="151.1" transform="rotate(-90 222.7 151.1)">100n</text>
<text x="268.4" y="151.1" transform="rotate(-90 268.4 151.1)">100n</text>
<text x="38" y="166.9" transform="rotate(-90 38 166.9)">F1</text>
<text x="80.4" y="166.6" transform="rotate(-90 80.4 166.6)">R17</text>
<text x="145.8" y="162.2">DSG_G</text>
<text x="150.7" y="167.1" transform="rotate(-90 150.7 167.1)">PACK_P</text>
<text x="155.8" y="167.1" transform="rotate(-90 155.8 167.1)">PACK_P</text>
<text x="160.9" y="167.1" transform="rotate(-90 160.9 167.1)">PACK_P</text>
<text x="161.2" y="162.2">SW</text>
<text x="80.4" y="172.9" transform="rotate(-90 80.4 172.9)">10M</text>
<text x="137.6" y="174.2" transform="rotate(-90 137.6 174.2)">R19</text>
<text x="137.6" y="180.5" transform="rotate(-90 137.6 180.5)">10M</text>
<text x="16.5" y="191">W_BN</text>
<text x="141" y="211.5">J_SMB</text>
<text x="183.6" y="211.1">TP1</text>
<text x="183.6" y="213.4">BTP_INT</text>
<text x="205.2" y="211.1">TP2</text>
<text x="205.2" y="213.4">FUSE</text>
<text x="221.7" y="211.1">TP3</text>
<text x="221.7" y="213.4">CHG_R</text>
<text x="239.5" y="211.1">TP4</text>
<text x="239.5" y="213.4">DSG_R</text>
<text x="257.3" y="211.1">TP5</text>
<text x="257.3" y="213.4">SW</text>
<text x="272.5" y="211.1">TP6</text>
<text x="272.5" y="213.4">FUSED</text>
<text x="290.3" y="211.1">TP7</text>
<text x="290.3" y="213.4">PACK_P</text>
<text x="309.4" y="211.1">TP8</text>
<text x="309.4" y="213.4">PACK_N</text>
<text x="329.7" y="211.1">TP9</text>
<text x="329.7" y="213.4">SMBC</text>
<text x="346.2" y="213.4">SMBD</text>
<text x="346.2" y="211.1">TP10</text>
<text x="59.7" y="217.8">D2</text>
<text x="50.5" y="239.1">GND</text>
<text x="46.1" y="241.5" transform="rotate(-90 46.1 241.5)">R21</text>
<text x="73.4" y="268.3">GND</text>
</g>
<g font-size="1.8" fill="#0f0f0f">
<text x="13.2" y="32.7">VC1_F</text>
<text x="38.9" y="31.4">GND</text>
<text x="39.8" y="32.7">CELL1</text>
<text x="39.8" y="35.2">CELL2</text>
<text x="177.1" y="35.2">VC3_F</text>
<text x="179.5" y="32.7">PBI</text>
<text x="221" y="32.7">VC4_F</text>
<text x="221" y="35.2">VC2_F</text>
<text x="370.5" y="33" transform="rotate(-90 370.5 33)">VCC_F</text>
<text x="13.2" y="37.8">VC3_F</text>
<text x="39.8" y="37.8">CELL3</text>
<text x="39.8" y="40.3">CELL4</text>
<text x="177.1" y="37.8">VC1_F</text>
<text x="221" y="40.3">SRP_F</text>
<text x="221" y="37.8">SRN_F</text>
<text x="179.3" y="47.9">TS4</text>
<text x="179.3" y="45.4">TS2</text>
<text x="221" y="45.4">TS3</text>
<text x="221" y="42.8">TS1</text>
<text x="33.5" y="51.7">CELL2</text>
<text x="52.1" y="51.7">VC2_F</text>
<text x="74.1" y="51.7">CELL4</text>
<text x="92.7" y="51.7">VC4_F</text>
<text x="114.8" y="51.7">CELL4</text>
<text x="133.3" y="51.7">BAT_F</text>
<text x="174" y="50.5">BTP_INT</text>
<text x="178.3" y="53">DISP</text>
<text x="221" y="50.5">PRES</text>
<text x="222.2" y="53">SMBD_I</text>
<text x="223.7" y="49.2">GND</text>
<text x="174.6" y="55.5">SMBC_I</text>
<text x="175.7" y="65.7">PACK_F</text>
<text x="176.1" y="61.9">GND</text>
<text x="176.6" y="63.2">FUSE</text>
<text x="222.2" y="65.7">DSG_R</text>
<text x="222.2" y="63.2">VCC_F</text>
<text x="223.7" y="61.9">GND</text>
<text x="175.3" y="70.8">CHG_R</text>
<text x="176.1" y="69.5">GND</text>
<text x="221" y="70.8">BAT_F</text>
<text x="155.5" y="86">VC2_F</text>
<text x="192.3" y="86">VC1_F</text>
<text x="228.8" y="86">PACK_N</text>
<text x="248.9" y="86">SRN_F</text>
<text x="287" y="86">PACK_N</text>
<text x="326.4" y="86">SRP_F</text>
<text x="347.1" y="86">SRP_F</text>
<text x="365.8" y="86">SRN_F</text>
<text x="155.2" y="101.3">TS3</text>
<text x="189.5" y="101.3">TS4</text>
<text x="223.5" y="101.3">PRES</text>
<text x="259.6" y="101.3">DISP</text>
<text x="294.9" y="101.3">PACK_P</text>
<text x="315" y="101.3">PACK_F</text>
<text x="338.3" y="101.3">PACK_F</text>
<text x="96.8" y="117.8">PACK_P</text>
<text x="116.8" y="117.8">VCC_F</text>
<text x="15.5" y="120.3">TS1</text>
<text x="355.6" y="141.9">CELL4</text>
<text x="14.1" y="148.2">FUSED</text>
<text x="53.3" y="148.2">CHG_G</text>
<text x="80" y="148.2">CHG_R</text>
<text x="214.9" y="145.7">PACK_P</text>
<text x="222.7" y="145.1" transform="rotate(-90 222.7 145.1)">50V</text>
<text x="234.9" y="145.7">PACK_N</text>
<text x="260.6" y="145.7">PACK_P</text>
<text x="268.4" y="145.1" transform="rotate(-90 268.4 145.1)">50V</text>
<text x="280.7" y="145.7">PACK_N</text>
<text x="306.3" y="144.4">PACK_N</text>
<text x="326.4" y="144.4">PACK_P</text>
<text x="12.8" y="150.8">FUSED</text>
<text x="12.8" y="153.3">FUSED</text>
<text x="54.6" y="150.8">SW</text>
<text x="154.6" y="151.1" transform="rotate(-90 154.6 151.1)">PACK_P</text>
<text x="108.1" y="160.9">DSG_R</text>
<text x="134.8" y="160.9">DSG_G</text>
<text x="170.2" y="160.9">SW</text>
<text x="27.1" y="168.6">CELL4</text>
<text x="45.7" y="168.6">FUSED</text>
<text x="69.9" y="168.6">CHG_G</text>
<text x="88.9" y="168.6">FUSED</text>
<text x="127.2" y="176.2">DSG_G</text>
<text x="146" y="176.2">PACK_P</text>
<text x="50.8" y="188.9">PACK_P</text>
<text x="81.3" y="188.9">PACK_N</text>
<text x="125.4" y="215.6">SMBC</text>
<text x="53" y="218.4" transform="rotate(-90 53 218.4)">VCC_F</text>
<text x="125.3" y="221.9">GND</text>
<text x="125.4" y="218.1">SMBD</text>
<text x="202.9" y="220.9" transform="rotate(-90 202.9 220.9)">FUSE</text>
<text x="254.9" y="218.8" transform="rotate(-90 254.9 218.8)">SW</text>
<text x="327.3" y="221.3" transform="rotate(-90 327.3 221.3)">SMBC</text>
<text x="343.8" y="221.3" transform="rotate(-90 343.8 221.3)">SMBD</text>
<text x="13.3" y="225.7">SMBC_I</text>
<text x="41.6" y="225.7">SMBC</text>
<text x="61" y="225.7">SMBC</text>
<text x="125.7" y="223.2">PRES</text>
<text x="181.3" y="223.5" transform="rotate(-90 181.3 223.5)">BTP_INT</text>
<text x="219.4" y="222.2" transform="rotate(-90 219.4 222.2)">CHG_R</text>
<text x="237.1" y="222.1" transform="rotate(-90 237.1 222.1)">DSG_R</text>
<text x="270.2" y="222.2" transform="rotate(-90 270.2 222.2)">FUSED</text>
<text x="287.9" y="223.2" transform="rotate(-90 287.9 223.2)">PACK_P</text>
<text x="307" y="223.3" transform="rotate(-90 307 223.3)">PACK_N</text>
<text x="361.6" y="225.6" transform="rotate(-90 361.6 225.6)">CELL4</text>
<text x="374.3" y="225.6" transform="rotate(-90 374.3 225.6)">CELL1</text>
<text x="387" y="225.6" transform="rotate(-90 387 225.6)">CELL2</text>
<text x="41.6" y="228.3">SMBD</text>
<text x="61" y="228.3">SMBD</text>
<text x="34.9" y="243.5">SMBD_I</text>
<text x="54.6" y="243.5">SMBD</text>
<text x="63.2" y="268.3" transform="rotate(-90 63.2 268.3)">SW</text>
<text x="12.4" y="271.3" transform="rotate(-90 12.4 271.3)">CELL3</text>
<text x="25.1" y="272.8" transform="rotate(-90 25.1 272.8)">PACK_P</text>
<text x="37.8" y="272.8" transform="rotate(-90 37.8 272.8)">PACK_N</text>
<text x="50.5" y="271.7" transform="rotate(-90 50.5 271.7)">FUSED</text>
</g>
<g font-size="1.8" fill="#a90000">
<text x="48.2" y="30.2">1</text>
<text x="48.2" y="32.8">2</text>
<text x="48.2" y="35.3">3</text>
<text x="184.7" y="32.8">1</text>
<text x="184.7" y="35.3">3</text>
<text x="217.7" y="32.8">2</text>
<text x="217.7" y="35.3">4</text>
<text x="48.2" y="37.8">4</text>
<text x="48.2" y="40.4">5</text>
<text x="184.7" y="37.8">5</text>
<text x="184.7" y="40.4">7</text>
<text x="217.7" y="37.8">6</text>
<text x="217.7" y="40.4">8</text>
<text x="184.1" y="45.5">11</text>
<text x="184.7" y="42.9">9</text>
<text x="217.1" y="42.9">10</text>
<text x="217.1" y="45.5">12</text>
<text x="184.1" y="48">13</text>
<text x="184.1" y="50.5">15</text>
<text x="184.1" y="53.1">17</text>
<text x="217.1" y="48">14</text>
<text x="217.1" y="50.5">16</text>
<text x="217.1" y="53.1">18</text>
<text x="184.1" y="55.6">19</text>
<text x="184.1" y="58.2">21</text>
<text x="217.1" y="55.6">20</text>
<text x="217.1" y="58.2">22</text>
<text x="184.1" y="60.7">23</text>
<text x="184.1" y="63.2">25</text>
<text x="184.1" y="65.8">27</text>
<text x="217.1" y="60.7">24</text>
<text x="217.1" y="63.2">26</text>
<text x="217.1" y="65.8">28</text>
<text x="184.1" y="68.3">29</text>
<text x="184.1" y="70.9">31</text>
<text x="217.1" y="68.3">30</text>
<text x="217.1" y="70.9">32</text>
<text x="184.1" y="73.4">33</text>
<text x="22.8" y="120.4">1</text>
<text x="22.8" y="122.9">2</text>
<text x="350.4" y="142">1</text>
<text x="22.2" y="148.3">1</text>
<text x="50.1" y="148.3">4</text>
<text x="22.2" y="150.9">2</text>
<text x="22.2" y="153.4">3</text>
<text x="50.1" y="150.9">5</text>
<text x="142.8" y="161">4</text>
<text x="149.6" y="158.2" transform="rotate(-90 149.6 158.2)">1</text>
<text x="154.7" y="158.2" transform="rotate(-90 154.7 158.2)">2</text>
<text x="159.8" y="158.2" transform="rotate(-90 159.8 158.2)">3</text>
<text x="165.7" y="161">5</text>
<text x="12.6" y="189">1</text>
<text x="45.6" y="189">1</text>
<text x="76.1" y="189">1</text>
<text x="134.5" y="215.6">1</text>
<text x="134.5" y="218.2">2</text>
<text x="134.5" y="220.7">3</text>
<text x="48.8" y="225.8">1</text>
<text x="53.1" y="223" transform="rotate(-90 53.1 223)">5</text>
<text x="56.4" y="225.8">6</text>
<text x="134.5" y="223.3">4</text>
<text x="48.8" y="228.3">3</text>
<text x="53.1" y="233.1" transform="rotate(-90 53.1 233.1)">2</text>
<text x="56.4" y="228.3">4</text>
</g>
<g font-size="1.8" fill="#840000">
<text x="176.1" y="41.6">GND</text>
<text x="176.1" y="44.1">GND</text>
<text x="161.9" y="63.2">10k</text>
<text x="176.1" y="74.6">GND</text>
<text x="175.4" y="87.3">GND</text>
<text x="212.2" y="87.3">GND</text>
<text x="268.8" y="87.3">GND</text>
<text x="308.2" y="87.3">GND</text>
<text x="172.9" y="102.6">GND</text>
<text x="207.2" y="102.6">GND</text>
<text x="242.7" y="102.6">GND</text>
<text x="278.3" y="102.6">GND</text>
<text x="359.6" y="102.6">GND</text>
<text x="13.5" y="124.1">GND</text>
<text x="19.2" y="190.2">GND</text>
<text x="45.4" y="247.8" transform="rotate(-90 45.4 247.8)">100R</text>
</g>
<g font-size="1.3" fill="#006464">
<text x="29" y="33.8" transform="rotate(-90 29 33.8)">R1</text>
<text x="32.3" y="35.5" transform="rotate(-90 32.3 35.5)">100R</text>
<text x="29" y="38.9" transform="rotate(-90 29 38.9)">R3</text>
<text x="32.3" y="40.6" transform="rotate(-90 32.3 40.6)">100R</text>
<text x="62.9" y="147.5" transform="rotate(-90 62.9 147.5)">R16</text>
<text x="67.4" y="147.5" transform="rotate(-90 67.4 147.5)">5.1k</text>
<text x="123.7" y="163" transform="rotate(-90 123.7 163)">R18</text>
<text x="128.1" y="163.2" transform="rotate(-90 128.1 163.2)">5.1k</text>
<text x="29.9" y="224.9" transform="rotate(-90 29.9 224.9)">R20</text>
<text x="34.4" y="224.9" transform="rotate(-90 34.4 224.9)">100R</text>
</g>
</svg>
